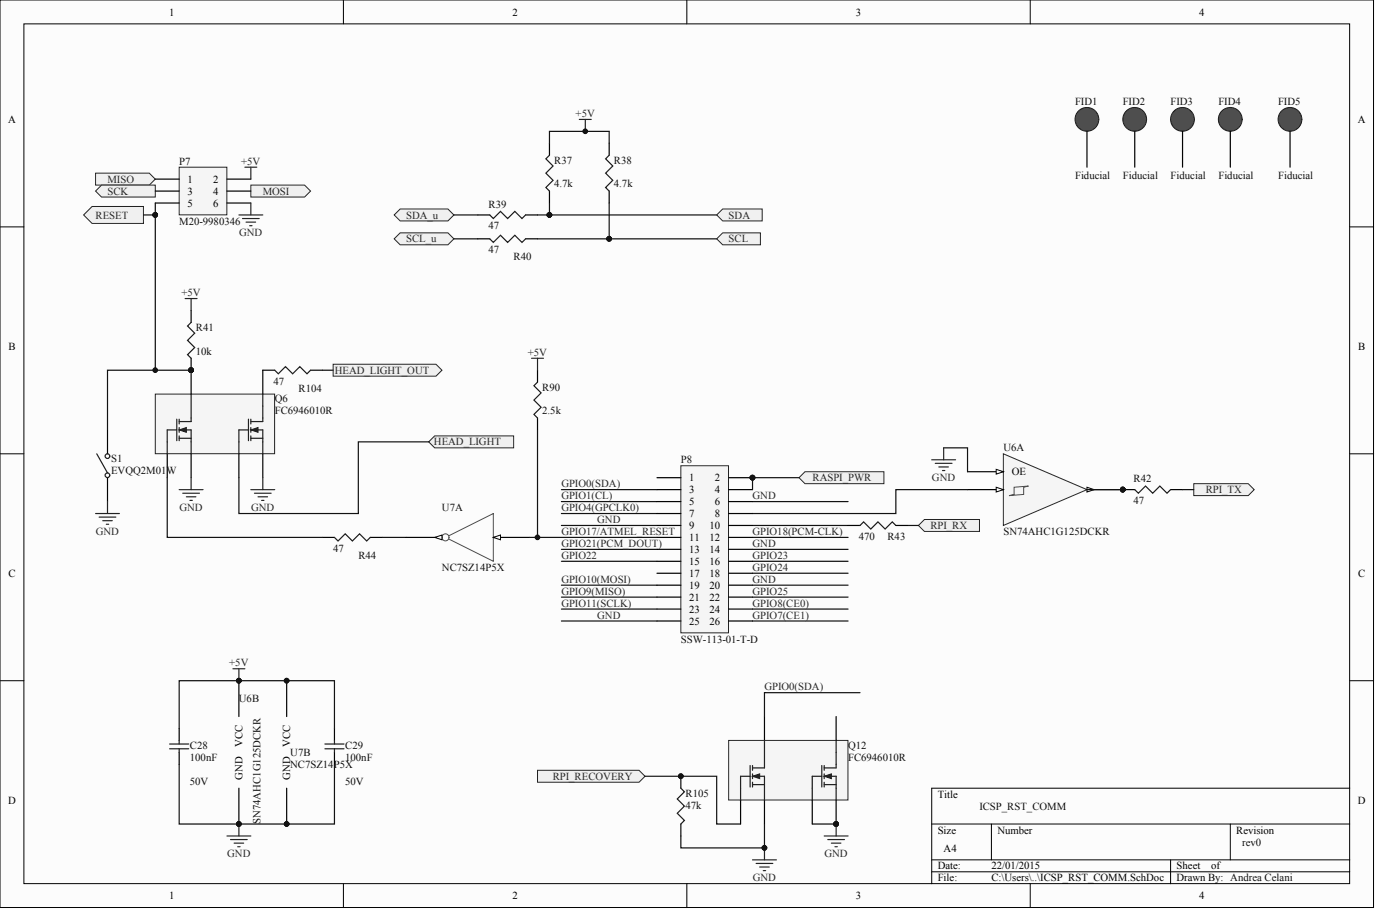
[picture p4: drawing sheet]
<svg xmlns="http://www.w3.org/2000/svg" width="979mm" height="636mm" viewBox="0 0 979 636" stroke-linecap="round" stroke-linejoin="round" font-family="sans-serif">
<g fill="#fcfcfc" stroke="#000" stroke-width=".7">
<path d="M0 0h960v634h-960z"/>
<path d="M17 17h926v600h-926z"/>
</g>
<g fill="none" stroke="#000" stroke-width=".7">
<path d="M240 0v17M480 0v17M720 0v17M0 159h17M943 159h17M0 317h17M943 317h17M0 476h17M943 476h17M943 551h-292v66M651 576h292M693 576v25"/>
<path d="M860 576v25M240 617v17M480 617v17M651 601h292M651 609h292M720 617v17M818 601v16"/>
</g>
<g fill="#f0f0f0" stroke="#262626" stroke-width=".7">
<path d="M175 129h38l4 4-4 5h-38z" fill-rule="evenodd"/>
<path d="M67 121h37l5 4-5 4h-37z" fill-rule="evenodd"/>
<path d="M67 133l4-4h38v9h-38z" fill-rule="evenodd"/>
<path d="M58 150l6-6h36v12h-36z" fill-rule="evenodd"/>
<path d="M276 150l4-4h33l4 4-4 4h-33z" fill-rule="evenodd"/>
<path d="M276 167l4-4h33l4 4-4 4h-33z" fill-rule="evenodd"/>
<path d="M834 338h39l4 4-4 4h-39z" fill-rule="evenodd"/>
<path d="M642 367l4-4h39v8h-39z" fill-rule="evenodd"/>
</g>
<path d="M125 117h34v33h-34z" fill="#f5f5f5" stroke="#262626" stroke-width=".7"/>
<path d="M384 100v8M426 100v8M109 125h16M109 133h16M159 125h16M159 133h16M384 133v9M426 133v9M109 142h16M159 142h16M134 217v8M134 250v9" fill="none" stroke="#000" stroke-width=".83"/>
<path d="M405 83h8M409 83v9M171 117h9M175 117v8M167 150h17M169 153h12M172 155h7M175 158h1M175 142v8M129 209h9M134 209v8" fill="none" stroke="#262626" stroke-width=".83"/>
<path d="M384 108l-2 3 5 5-5 5 5 5-5 5 2 2M426 108l-3 3 5 5-5 5 5 5-5 5 3 2M134 225l-3 3 5 5-5 5 5 5-5 5 3 2" fill="none" stroke="#1c1c1c" stroke-width=".83"/>
<g fill="#0e0e0e" stroke="#0e0e0e" stroke-width=".7">
<circle cx="409" cy="92" r="1.6"/>
<circle cx="384" cy="150" r="1.6"/>
<circle cx="426" cy="167" r="1.6"/>
<circle cx="134" cy="259" r="1.6"/>
</g>
<path d="M384 100v-8h42v8M384 142v8h117M426 142v25h75" fill="none" stroke="#0e0e0e" stroke-width=".83"/>
<path d="M109 275h83v42h-83z" fill="#f5f5f5" stroke="#262626" stroke-width=".7"/>
<path d="M334 150h8M367 150h9M334 167h8M367 167h9M134 259v16M184 259v16M75 300v17M117 317v17M134 317v17M167 317v17M184 317v17M75 334v16" fill="none" stroke="#000" stroke-width=".83"/>
<g fill="#0e0e0e" stroke="#0e0e0e" stroke-width=".7">
<circle cx="134" cy="259" r="1.6"/>
<circle cx="384" cy="150" r="1.6"/>
<circle cx="426" cy="167" r="1.6"/>
</g>
<g fill="none" stroke="#1c1c1c" stroke-width=".83">
<path d="M342 150l3 3 5-5 5 5 5-5 5 5 2-3M342 167l3 2 5-5 5 5 5-5 5 5 2-2M134 275v19h-9M184 275v19h-9M124 293v15M125 293v3M125 299v3M174 293v15M175 293v3M175 299v3M68 317l7 13M124 300h-7v17"/>
<path d="M125 300h9v17M125 306h9M125 305v3M174 300h-7v17M175 300h9v17M175 306h9M175 305v3"/>
<circle cx="75" cy="319" r="1.6"/>
<circle cx="75" cy="332" r="1.6"/>
</g>
<g fill="#1c1c1c" stroke="#1c1c1c" stroke-width=".7">
<path d="M125 300l5-1v3z"/>
<path d="M175 300l5-1v3z"/>
</g>
<g fill="none" stroke="#262626" stroke-width=".83">
<path d="M134 334v8M184 334v8M67 359h16M75 350v9M125 342h17M128 345h11M130 347h7M133 350h1M175 342h17M178 345h12M180 347h7M183 350h2"/>
<path d="M69 361h12M72 364h6M74 366h2"/>
</g>
<path d="M317 150h17M376 150h8M317 167h17M376 167h50" fill="none" stroke="#0e0e0e" stroke-width=".83"/>
<path d="M701 317l59 25-59 25z" fill="#f5f5f5" stroke="#262626" stroke-width=".7"/>
<path d="M709 340h10h-3v5l-10 1 3-1z" fill="none" stroke="#4c4c4c" stroke-width=".7"/>
<path d="M676 342h25" fill="none" stroke="#000" stroke-width=".83"/>
<path d="M696 340l5 2-5 2z" fill="#fcfcfc" stroke="#000" stroke-width=".7"/>
<path d="M760 342h25" fill="none" stroke="#000" stroke-width=".83"/>
<path d="M760 340l5 2-5 2z" fill="#fcfcfc" stroke="#000" stroke-width=".7"/>
<circle cx="785" cy="342" r="1.6" fill="#0e0e0e" stroke="#0e0e0e" stroke-width=".7"/>
<path d="M676 330h25" fill="none" stroke="#000" stroke-width=".83"/>
<path d="M696 328l5 2-5 1z" fill="#fcfcfc" stroke="#000" stroke-width=".7"/>
<g fill="#0e0e0e" stroke="#0e0e0e" stroke-width=".7">
<circle cx="785" cy="342" r="1.6"/>
<circle cx="167" cy="475" r="1.6"/>
<circle cx="167" cy="576" r="1.6"/>
</g>
<path d="M785 342h8M818 342h9M225 375h9M259 375h8M593 367h8M626 367h9M167 476v25M125 509v8M234 509v8M125 526v8M234 526v8M167 551v25" fill="none" stroke="#000" stroke-width=".83"/>
<path d="M793 342l3 3 5-5 5 5 5-5 5 5 2-3M234 375l2 3 5-5 5 5 5-5 5 5 3-3M601 367l3-2 5 5 5-5 5 5 5-5 2 2M119 520h13M125 517v3M227 520h13M234 517v3M119 523h13M125 523v3M227 523h13M234 523v3" fill="none" stroke="#1c1c1c" stroke-width=".83"/>
<path d="M660 313v8M651 321h17M654 324h11M656 326h7M659 329h1M163 467h8M167 467v9M167 576v8M159 584h16M161 586h12M164 589h6M166 592h2" fill="none" stroke="#262626" stroke-width=".83"/>
<g fill="none" stroke="#0e0e0e" stroke-width=".83">
<path d="M660 313h16v17M392 342h67M392 350h67M392 359h67M526 350h67M676 342h-50v17h-100M760 342h25M827 342h7M267 375h17M526 367h67M526 375h67M635 367h7"/>
<path d="M392 392h67M392 384h67M526 392h67M392 417h67M392 409h67M526 400h67M526 417h67M392 425h67M526 425h67M526 434h67M125 509v-33h109v33M125 534v42h109v-42"/>
</g>
<path d="M476 325h33v117h-33z" fill="#f5f5f5" stroke="#262626" stroke-width=".7"/>
<g fill="none" stroke="#000" stroke-width=".83">
<path d="M459 334h17M509 334h17M459 342h17M459 350h17M459 359h17M509 342h17M509 350h17M509 359h17M459 367h17M459 375h17M509 367h17M509 375h17"/>
<path d="M459 384h17M459 392h17M509 384h17M509 392h17M459 400h17M459 409h17M459 417h17M509 400h17M509 409h17M509 417h17M459 425h17M459 434h17"/>
<path d="M509 425h17M509 434h17"/>
</g>
<circle cx="526" cy="334" r="1.6" fill="#0e0e0e" stroke="#0e0e0e" stroke-width=".7"/>
<path d="M117 334v41h108" fill="none" stroke="#0e0e0e" stroke-width=".83"/>
<path d="M311 375l34-16v33z" fill="none" stroke="#4c4c4c" stroke-width=".7"/>
<circle cx="311" cy="375" r="2.5" fill="#fcfcfc" stroke="#4c4c4c" stroke-width=".7"/>
<path d="M345 375h25" fill="none" stroke="#000" stroke-width=".83"/>
<path d="M345 375l5-1v3z" fill="#fcfcfc" stroke="#000" stroke-width=".7"/>
<path d="M284 375h25" fill="none" stroke="#000" stroke-width=".83"/>
<path d="M304 375l5-1v3z" fill="#fcfcfc" stroke="#000" stroke-width=".7"/>
<path d="M200 476v25M200 551v25" fill="none" stroke="#000" stroke-width=".83"/>
<g fill="#0e0e0e" stroke="#0e0e0e" stroke-width=".7">
<circle cx="200" cy="475" r="1.6"/>
<circle cx="200" cy="576" r="1.6"/>
<circle cx="134" cy="259" r="1.6"/>
<circle cx="109" cy="150" r="1.6"/>
<circle cx="109" cy="259" r="1.6"/>
</g>
<path d="M100 150h9M109 142v117M134 259h-59v41" fill="none" stroke="#0e0e0e" stroke-width=".83"/>
<g fill="#f0f0f0" stroke="#262626" stroke-width=".7">
<path d="M501 150l4-4h28v8h-28z" fill-rule="evenodd"/>
<path d="M501 167l4-4h27v8h-27z" fill-rule="evenodd"/>
<path d="M558 334l5-4h55v8h-55z" fill-rule="evenodd"/>
</g>
<path d="M526 334h32" fill="none" stroke="#0e0e0e" stroke-width=".83"/>
<circle cx="526" cy="334" r="1.6" fill="#0e0e0e" stroke="#0e0e0e" stroke-width=".7"/>
<path d="M300 309l4-4h55v8h-55z" fill-rule="evenodd" fill="#f0f0f0" stroke="#262626" stroke-width=".7"/>
<path d="M184 259h8M217 259h8" fill="none" stroke="#000" stroke-width=".83"/>
<path d="M192 259l3 2 5-5 5 5 5-5 5 5 2-2" fill="none" stroke="#1c1c1c" stroke-width=".83"/>
<path d="M233 254h72l4 5-4 4h-72z" fill-rule="evenodd" fill="#f0f0f0" stroke="#262626" stroke-width=".7"/>
<path d="M225 259h8" fill="none" stroke="#0e0e0e" stroke-width=".83"/>
<circle cx="760" cy="83" r="8" fill="#4c4c4c" stroke="#1c1c1c" stroke-width=".7"/>
<path d="M760 92v25" fill="none" stroke="#000" stroke-width=".83"/>
<circle cx="793" cy="83" r="8" fill="#4c4c4c" stroke="#1c1c1c" stroke-width=".7"/>
<path d="M793 92v25" fill="none" stroke="#000" stroke-width=".83"/>
<circle cx="827" cy="83" r="8" fill="#4c4c4c" stroke="#1c1c1c" stroke-width=".7"/>
<path d="M827 92v25" fill="none" stroke="#000" stroke-width=".83"/>
<circle cx="860" cy="83" r="8" fill="#4c4c4c" stroke="#1c1c1c" stroke-width=".7"/>
<path d="M860 92v25" fill="none" stroke="#000" stroke-width=".83"/>
<circle cx="902" cy="83" r="8" fill="#4c4c4c" stroke="#1c1c1c" stroke-width=".7"/>
<path d="M902 92v25M376 259v8M376 292v8" fill="none" stroke="#000" stroke-width=".83"/>
<path d="M300 309h-50v50h-83v-25M376 300v75M526 334v8M370 375h89M392 367h67M526 384h67M526 409h67M392 434h67" fill="none" stroke="#0e0e0e" stroke-width=".83"/>
<g fill="#0e0e0e" stroke="#0e0e0e" stroke-width=".7">
<circle cx="526" cy="334" r="1.6"/>
<circle cx="376" cy="375" r="1.6"/>
</g>
<path d="M376 267l-3 2 5 5-5 5 5 5-5 5 3 3" fill="none" stroke="#1c1c1c" stroke-width=".83"/>
<path d="M372 250h8M376 250v9" fill="none" stroke="#262626" stroke-width=".83"/>
<path d="M509 517h84v42h-84z" fill="#f5f5f5" stroke="#262626" stroke-width=".7"/>
<path d="M534 501v16M584 501v16M518 559v17M534 559v17M568 559v17M584 559v17" fill="none" stroke="#000" stroke-width=".83"/>
<g fill="none" stroke="#1c1c1c" stroke-width=".83">
<path d="M534 517v19h-8M584 517v19h-8M524 535v15M526 535v3M574 535v15M576 535v3M524 542h-6v17M526 542h8v17M526 548h8M526 541v3M526 546v4M574 542h-6v17"/>
<path d="M576 542h8v17M576 548h8M576 541v3M576 546v4"/>
</g>
<g fill="#1c1c1c" stroke="#1c1c1c" stroke-width=".7">
<path d="M526 542l5-1v3z"/>
<path d="M576 542l5-1v3z"/>
</g>
<g fill="#0e0e0e" stroke="#0e0e0e" stroke-width=".7">
<circle cx="584" cy="576" r="1.6"/>
<circle cx="534" cy="592" r="1.6"/>
</g>
<path d="M584 576v8M534 592v9M576 584h17M579 586h11M581 589h7M584 592h1M526 601h17M529 603h11M531 606h7M534 608h1" fill="none" stroke="#262626" stroke-width=".83"/>
<path d="M601 484h-67v17M568 576h16" fill="none" stroke="#0e0e0e" stroke-width=".83"/>
<path d="M376 538h71l4 4-4 4h-71z" fill-rule="evenodd" fill="#f0f0f0" stroke="#262626" stroke-width=".7"/>
<path d="M451 542h50v34h17M534 576v16h-58v-8" fill="none" stroke="#0e0e0e" stroke-width=".83"/>
<path d="M476 542v9M476 576v8" fill="none" stroke="#000" stroke-width=".83"/>
<g fill="#0e0e0e" stroke="#0e0e0e" stroke-width=".7">
<circle cx="476" cy="542" r="1.6"/>
<circle cx="534" cy="592" r="1.6"/>
</g>
<path d="M476 551l2 2-5 5 5 5-5 5 5 5-2 3" fill="none" stroke="#1c1c1c" stroke-width=".83"/>
<g font-size="7.5">
<text x="118" y="11">1</text>
<text x="358" y="11">2</text>
<text x="598" y="11">3</text>
<text x="838" y="11">4</text>
<text x="6" y="86">A</text>
<text x="949" y="86">A</text>
<text x="131" y="128">1</text>
<text x="149" y="128">2</text>
<text x="131" y="136">3</text>
<text x="149" y="136">4</text>
<text x="131" y="144">5</text>
<text x="149" y="144">6</text>
<text x="6" y="244">B</text>
<text x="949" y="244">B</text>
<text x="707" y="332">OE</text>
<text x="482" y="336">1</text>
<text x="500" y="336">2</text>
<text x="482" y="345">3</text>
<text x="500" y="345">4</text>
<text x="482" y="353">5</text>
<text x="500" y="353">6</text>
<text x="482" y="361">7</text>
<text x="500" y="361">8</text>
<text x="482" y="370">9</text>
<text x="496" y="370">10</text>
<text x="482" y="378">11</text>
<text x="496" y="378">12</text>
<text x="482" y="386">13</text>
<text x="496" y="386">14</text>
<text x="482" y="395">15</text>
<text x="496" y="395">16</text>
<text x="6" y="403">C</text>
<text x="482" y="403">17</text>
<text x="496" y="403">18</text>
<text x="949" y="403">C</text>
<text x="482" y="411">19</text>
<text x="496" y="411">20</text>
<text x="482" y="420">21</text>
<text x="496" y="420">22</text>
<text x="482" y="428">23</text>
<text x="496" y="428">24</text>
<text x="482" y="436">25</text>
<text x="496" y="436">26</text>
<text x="169" y="522" transform="rotate(-90 169 522)">VCC</text>
<text x="203" y="522" transform="rotate(-90 203 522)">VCC</text>
<text x="169" y="545" transform="rotate(-90 169 545)">GND</text>
<text x="203" y="545" transform="rotate(-90 203 545)">GND</text>
<text x="655" y="557">Title</text>
<text x="6" y="561">D</text>
<text x="949" y="561">D</text>
<text x="655" y="582">Size</text>
<text x="697" y="582">Number</text>
<text x="864" y="582">Revision</text>
<text x="660" y="595">A4</text>
<text x="655" y="607">Date:</text>
<text x="693" y="607">22/01/2015</text>
<text x="822" y="607">Sheet</text>
<text x="847" y="607">of</text>
<text x="655" y="616">File:</text>
<text x="693" y="616">C:\Users\..\ICSP_RST_COMM.SchDoc</text>
<text x="822" y="616">Drawn By: Andrea Celani</text>
<text x="118" y="628">1</text>
<text x="358" y="628">2</text>
<text x="598" y="628">3</text>
<text x="838" y="628">4</text>
</g>
<g font-size="7.5" fill="#0e0e0e">
<text x="751" y="73">FID1</text>
<text x="785" y="73">FID2</text>
<text x="818" y="73">FID3</text>
<text x="852" y="73">FID4</text>
<text x="893" y="73">FID5</text>
<text x="125" y="115">P7</text>
<text x="387" y="114">R37</text>
<text x="429" y="114">R38</text>
<text x="751" y="125">Fiducial</text>
<text x="785" y="125">Fiducial</text>
<text x="818" y="125">Fiducial</text>
<text x="852" y="125">Fiducial</text>
<text x="893" y="125">Fiducial</text>
<text x="387" y="131">4.7k</text>
<text x="429" y="131">4.7k</text>
<text x="341" y="145">R39</text>
<text x="125" y="157">M20-9980346</text>
<text x="341" y="160">47</text>
<text x="341" y="177">47</text>
<text x="359" y="182">R40</text>
<text x="137" y="231">R41</text>
<text x="137" y="248">10k</text>
<text x="191" y="269">47</text>
<text x="209" y="274">R104</text>
<text x="379" y="273">R90</text>
<text x="192" y="281">Q6</text>
<text x="192" y="289">FC6946010R</text>
<text x="379" y="289">2.5k</text>
<text x="701" y="315">U6A</text>
<text x="78" y="323">S1</text>
<text x="476" y="324">P8</text>
<text x="78" y="331">EVQQ2M01W</text>
<text x="792" y="337">R42</text>
<text x="792" y="352">47</text>
<text x="309" y="357">U7A</text>
<text x="600" y="377">470</text>
<text x="620" y="377">R43</text>
<text x="701" y="374">SN74AHC1G125DCKR</text>
<text x="233" y="385">47</text>
<text x="250" y="390">R44</text>
<text x="309" y="399">NC7SZ14P5X</text>
<text x="476" y="449">SSW-113-01-T-D</text>
<text x="167" y="491">U6B</text>
<text x="133" y="523">C28</text>
<text x="241" y="523">C29</text>
<text x="593" y="523">Q12</text>
<text x="133" y="531">100nF</text>
<text x="203" y="528">U7B</text>
<text x="241" y="531">100nF</text>
<text x="593" y="531">FC6946010R</text>
<text x="203" y="536">NC7SZ14P5X</text>
<text x="133" y="548">50V</text>
<text x="241" y="548">50V</text>
<text x="479" y="556">R105</text>
<text x="479" y="565">47k</text>
<text x="685" y="566">ICSP_RST_COMM</text>
<text x="182" y="576" transform="rotate(-90 182 576)">SN74AHC1G125DCKR</text>
<text x="868" y="591">rev0</text>
</g>
<g font-size="7.5" fill="#262626">
<text x="402" y="82">+5V</text>
<text x="169" y="115">+5V</text>
<text x="75" y="128">MISO</text>
<text x="75" y="136">SCK</text>
<text x="184" y="136">MOSI</text>
<text x="67" y="153">RESET</text>
<text x="284" y="153">SDA_u</text>
<text x="509" y="153">SDA</text>
<text x="167" y="165">GND</text>
<text x="284" y="169">SCL_u</text>
<text x="509" y="169">SCL</text>
<text x="127" y="207">+5V</text>
<text x="369" y="249">+5V</text>
<text x="234" y="261">HEAD_LIGHT_OUT</text>
<text x="303" y="311">HEAD_LIGHT</text>
<text x="392" y="340">GPIO0(SDA)</text>
<text x="568" y="336">RASPI_PWR</text>
<text x="651" y="336">GND</text>
<text x="843" y="345">RPI_TX</text>
<text x="392" y="349">GPIO1(CL)</text>
<text x="526" y="349">GND</text>
<text x="125" y="357">GND</text>
<text x="176" y="357">GND</text>
<text x="392" y="357">GPIO4(GPCLK0)</text>
<text x="417" y="365">GND</text>
<text x="650" y="370">RPI_RX</text>
<text x="67" y="374">GND</text>
<text x="392" y="374">GPIO17/ATMEL_RESET</text>
<text x="526" y="374">GPIO18(PCM-CLK)</text>
<text x="392" y="382">GPIO21(PCM_DOUT)</text>
<text x="526" y="382">GND</text>
<text x="392" y="390">GPIO22</text>
<text x="526" y="390">GPIO23</text>
<text x="526" y="399">GPIO24</text>
<text x="392" y="407">GPIO10(MOSI)</text>
<text x="526" y="407">GND</text>
<text x="392" y="415">GPIO9(MISO)</text>
<text x="526" y="415">GPIO25</text>
<text x="392" y="424">GPIO11(SCLK)</text>
<text x="526" y="424">GPIO8(CE0)</text>
<text x="417" y="432">GND</text>
<text x="526" y="432">GPIO7(CE1)</text>
<text x="160" y="466">+5V</text>
<text x="534" y="482">GPIO0(SDA)</text>
<text x="386" y="545">RPI_RECOVERY</text>
<text x="159" y="599">GND</text>
<text x="576" y="599">GND</text>
<text x="526" y="616">GND</text>
</g>
</svg>
